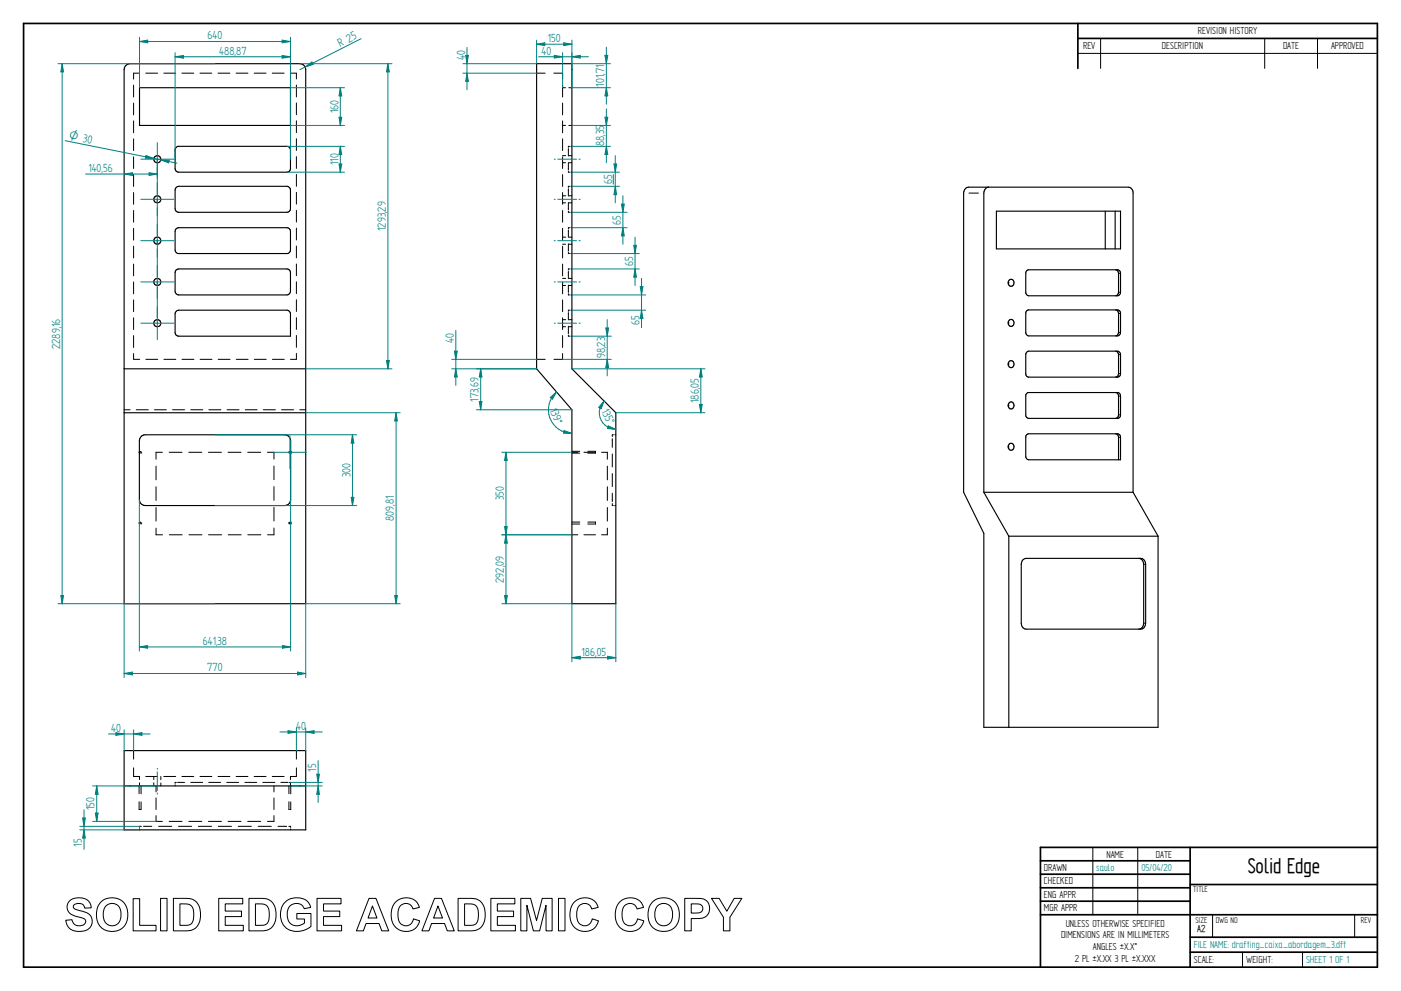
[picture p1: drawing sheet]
<svg xmlns="http://www.w3.org/2000/svg" width="420mm" height="297mm" viewBox="0 0 420 297" stroke-linecap="round" stroke-linejoin="round" font-family="sans-serif">
<g fill="none" stroke="#000" stroke-width=".51">
<path d="M7.1 7h405.8v282.9h-405.8zM323.1 7v13.5M323.1 11.5h89.8M311.9 258h44.9M356.8 254v35.9M412.9 254h-101v35.9M311.9 262h44.9M311.9 266.1h44.9M311.9 270.1h44.9M311.9 274.2h101M356.8 265.1h56.1M356.8 280.9h56.1"/>
<path d="M356.8 285.4h56.1"/>
</g>
<g fill="none" stroke="#000" stroke-width=".3">
<path d="M323.1 16h89.8M329.9 11.5v9M379.1 11.5v9M395 11.5v9M40 25.5v3.6M40 30.9v3.5M40 36.2v3.6M41.8 21.9h-1.8v1.8M43.7 21.9h3.5M49.1 21.9h3.6M54.5 21.9h3.6M59.9 21.9h3.6"/>
<path d="M65.4 21.9h3.5M70.8 21.9h3.5M76.2 21.9h3.6M81.6 21.9h3.6M87 21.9h1.9v1.8M88.9 25.5v3.5M88.9 30.9v3.5M88.9 36.2v3.6M160.9 21.9h2.5M166 21.9h2.7v1.8M168.7 25.5v3.6M168.7 30.9v3.5"/>
<path d="M168.7 36.2v3.6M168.7 26.3h.8M168.7 37.6h.8M170.5 26.3h.9M170.5 37.6h.9M40 41.6v3.5M40 47v3.5M40 52.3v3.6M40 57.7v3.5M88.9 41.6v3.5M88.9 46.9v3.6M88.9 52.3v3.5"/>
<path d="M88.9 57.7v3.5M168.7 41.6v3.5M168.7 47v3.5M168.7 52.3v3.6M168.7 57.7v3.5M168.7 46.7h.9M168.7 48.8h.8M168.7 58.7h.9M170.4 44.5v2.3M170.4 48.7v2.2M170.4 51.3v.3h.3M170.4 56.6v2.2"/>
<path d="M170.5 48.8h.9M170.6 46.7h.8M170.6 58.7h.8M170.8 43.9h-.4v.3M170.8 55.8h-.4v.4M171.1 51.6h.3M171.2 43.9h.2M171.2 55.8h.2M290.5 57.9h2.8M40 63.1v3.5M40 68.4v3.6M40 73.8v3.5"/>
<path d="M40 79.2v3.5M88.9 63v3.5M88.9 68.4v3.5M88.9 73.7v3.6M88.9 79.1v3.5M168.7 63.1v3.5M168.7 68.4v3.6M168.7 73.8v3.5M168.7 79.2v3.5M168.7 60.8h.8M168.7 71.1h.9M168.7 73.2h.8"/>
<path d="M170.4 60.7v2.2M170.4 63.3v.3h.3M170.4 68.9v2.2M170.4 73.1v2.2M170.4 75.6v.4h.3M170.5 60.8h.9M170.5 73.2h.9M170.6 71.1h.8M170.8 68.2h-.4v.3M171.1 76h.3M171.1 63.6h.3M171.2 68.2h.2"/>
<path d="M40 84.5v3.6M40 89.9v3.5M40 95.2v3.6M88.9 84.5v3.5M88.9 89.8v3.5M88.9 95.2v3.5M168.7 84.5v3.6M168.7 89.9v3.5M168.7 95.2v3.6M168.7 83.4h.9M168.7 85.6h.8M168.7 95.8h.9"/>
<path d="M168.7 97.9h.8M170.4 81.3v2.2M170.4 85.4v2.2M170.4 88v.4h.3M170.4 93.7v2.2M170.4 97.8v2.2M170.5 85.6h.9M170.5 97.9h.9M170.6 83.4h.8M170.6 95.8h.8M170.8 80.6h-.4v.3M170.8 93h-.4v.3"/>
<path d="M171.1 88.4h.3M171.2 80.6h.2M171.2 93h.2M335.5 81.9h.2M335.5 93.9h.2M335.5 87.6h.2M335.5 99.6h.2M40 100.6v3.5M40 106v1.7h1.9M43.7 107.7h3.6M49.1 107.7h3.6M54.6 107.7h3.5"/>
<path d="M60 107.7h3.5M65.4 107.7h3.6M70.8 107.7h3.6M76.2 107.7h3.6M81.7 107.7h3.5M88.9 100.5v3.6M88.9 105.9v1.8h-1.8M160.9 107.7h2.5M168.7 106v1.7h-2.6M168.7 100.6v3.5M170.4 100.4v.4h.3M171.1 100.8h.3"/>
<path d="M335.5 106.3h.2M335.5 118.7h.2M335.5 112h.2M37.2 122.8h1.8M40.9 122.8h3.5M41.8 135.3h.1M41.8 135.3l.1 .5M42.1 135.3l.1 .5M42.2 135.8h.1M46.3 122.8h3.6M46.8 139.7v4.1M48.7 135.6h-1.9v2"/>
<path d="M50.7 135.6h3.9M51.7 122.8h3.6M56.6 135.6h3.9M57.2 122.8h3.6M62.5 135.6h3.9M62.6 122.8h3.6M68.1 122.8h3.6M68.4 135.6h3.9M73.5 122.8h3.6M74.3 135.6h3.8M79 122.8h3.5M80.2 135.6h1.9v2"/>
<path d="M82.1 139.7v4.1M84.4 122.8h3.6M86.7 135.3h.1M86.7 135.3v.5M86.7 135.8h.1M87 135.3h.1M87.1 135.8h.1M87.1 135.3v.5M89.9 122.8h1.8M171.4 135.6h1.8M171.4 135.8h2.4M171.4 135.3h2.4"/>
<path d="M175 135.6h3.5M176.2 135.3h2.3v.1M178.5 135.6v.2h-2.3M180.3 135.6h1.8v2M182.1 139.7v4.1M183.6 131.5v2.6M183.6 136.1v3.9M183.9 130.3h-.3v.6M184.3 130.3h.3M335.5 131.1h.2M335.5 124.3h.2M41.8 156.5h.1"/>
<path d="M41.8 156.5l.1 .5M42.1 156.5l.1 .5M42.2 157h.1M46.8 145.9v4.1M46.8 152.1v4.1M46.8 158.3v2h1.9M82.1 145.8v4.1M82.1 152.1v4M82.1 158.2v2.1h-1.9M86.7 156.5h.1M86.7 156.5v.5M86.7 157h.1"/>
<path d="M87 156.5h.1M87.1 157h.1M87.1 156.5v.5M171.4 157.1h2.4M171.4 156.5h2.4M176.2 156.5h2.3v.1M178.5 156.8v.3h-2.3M182.1 158.3v2h-1.8M182.1 145.9v4.1M182.1 152.1v4.1M183.6 141.9v3.9M183.6 147.8v2.5"/>
<path d="M183.6 150.9v.6h.3M184.3 151.5h.3M50.8 160.3h3.8M56.6 160.3h3.9M62.5 160.3h3.9M68.4 160.3h3.9M74.3 160.3h3.9M171.4 160.3h1.8M175 160.3h3.5M343 169.1h.2M343.1 186.8h.2M40 225v2.5"/>
<path d="M40 230.1v2.6h1.8v.9M41.7 235.5v2.4M41.8 234.6v.9M42.3 235.5v2.4M43.7 232.7h3.5M46.1 232.7v.9M46.1 234.6v.9M46.8 235.5v1.8M46.8 239.1v3.5M48.2 232.7v1M48.2 234.7v.8M49.1 232.7h3.6"/>
<path d="M52.5 235.2v.3M52.9 234.5h-.4v.3M53.3 234.5h2M54.5 232.7h3.6M57.2 234.5h3.5M59.9 232.7h3.6M62.6 234.5h3.5M65.4 232.7h3.5M68 234.5h3.5M70.8 232.7h3.5M73.4 234.5h3.6M76.2 232.7h3.6"/>
<path d="M78.8 234.5h3.6M81.6 232.7h3.6M82.1 235.5v1.8M82.1 239.1v3.5M84.2 234.5h2.2M86.6 235.5v2.4M86.7 234.5h.4M87.1 232.7v.9M87.1 234.6v.9M87.2 235.5v2.4M88.9 225v2.5M88.9 230.1v2.6h-1.9"/>
<path d="M41.7 240.3v2.3h.2M41.8 248.4v.3M42.3 240.3v2.3h-.2M42.4 247.6h-.6v.3M43 247.6h2.5M46.8 244.4v1.8h1.9M47.5 247.6h4M50.7 246.2h3.9M53.5 247.6h3.9M56.6 246.2h3.9M59.5 247.6h3.9M62.5 246.2h3.9"/>
<path d="M65.4 247.6h4M68.4 246.2h3.9M71.4 247.6h4M74.3 246.2h3.8M77.4 247.6h3.9M82.1 244.4v1.8h-1.9M83.4 247.6h2.5M86.6 247.6h.5v.4M86.6 240.3l.1 2.3M87.1 248.4v.3M87.2 240.3v2.3h-.2M327.6 254v20.2"/>
<path d="M341.1 254v20.2M363.5 274.2v6.7M406.1 274.2v6.7M372.5 285.4v4.5M390.5 285.4v4.5"/>
</g>
<g fill="none" stroke="#000" stroke-width=".34">
<path d="M37.5 19.8l.9-.6 .6-.1h50.9a1.76 1.76 0 0 1 1.8 1.8v160h-54.5v-160zM160.9 19.1h10.5v91.4l13.2 13.2v57.2h-13.2v-58.1l-10.5-12.3zM41.8 26.3h45.3v11.3h-45.3zM52.8 44.2l.8-.3h32.4a1.08 1.08 0 0 1 1.1 1v5.6a1.08 1.08 0 0 1-1.1 1.1h-32.4a1.08 1.08 0 0 1-1.1-1.1v-5.6zM52.8 56.2l.8-.4h32.4a1.17 1.17 0 0 1 1.1 1.1v5.7a1.08 1.08 0 0 1-1.1 1h-32.4a1.08 1.08 0 0 1-1.1-1v-5.7zM296.4 56.1a1.59 1.59 0 0 0-1.5 1.8v89.6M52.8 68.5l.8-.3h32.4a1.08 1.08 0 0 1 1.1 1.1v5.6a1.08 1.08 0 0 1-1.1 1.1h-32.4a1.08 1.08 0 0 1-1.1-1.1v-5.6zM298.7 63.3h37.2v11.3h-37.2zM331.3 63.3v11.3M334.3 63.3v11.3M52.8 80.9l.8-.3h32.4a1.08 1.08 0 0 1 1.1 1.1v5.6a1.17 1.17 0 0 1-1.1 1.1h-32.4a1.17 1.17 0 0 1-1.1-1.1v-5.6zM52.8 93.3l.8-.3h32.4a1.17 1.17 0 0 1 1.1 1v6.8h-33.5a1.08 1.08 0 0 1-1.1-1.1v-5.7z"/>
<path d="M302.3 84.3v.9M302.3 84.3a.91 .91 0 0 1 1.3-.5 .91 .91 0 0 1 .3 1.3 .82 .82 0 0 1-.8 .7 .82 .82 0 0 1-.8-.7M302.3 84.3v.8M302.3 96.4v.8M302.3 96.4a.91 .91 0 0 1 1.3-.6 .91 .91 0 0 1 .3 1.4 .82 .82 0 0 1-.8 .6 .82 .82 0 0 1-.8-.6M307.8 81.2l.6-.3h26.7a.96 .96 0 0 1 .8 1v5.7a1.04 1.04 0 0 1-.8 1h-26.7a1.04 1.04 0 0 1-.9-1v-5.7zM307.8 93.2l.6-.3h26.7a.96 .96 0 0 1 .8 1v5.7a1.04 1.04 0 0 1-.8 1.1h-26.7a1.04 1.04 0 0 1-.9-1.1v-5.7zM334.4 80.9a.95 .95 0 0 1 .9 1v5.7a1.02 1.02 0 0 1-.9 1M334.4 92.9a.95 .95 0 0 1 .9 1v5.7a1.02 1.02 0 0 1-.9 1.1M37.2 110.5h54.5M302.3 108.7v.9M302.3 108.8a.91 .91 0 0 1 1.3-.6 .91 .91 0 0 1 .3 1.4 .83 .83 0 0 1-.8 .6 .83 .83 0 0 1-.8-.6"/>
<path d="M302.3 108.8v.8M307.8 105.6l.6-.4h26.7a1.04 1.04 0 0 1 .8 1.1v5.7a.96 .96 0 0 1-.8 1h-26.7a.96 .96 0 0 1-.9-1v-5.7zM307.8 117.9l.6-.3h26.7a.96 .96 0 0 1 .8 1.1v5.6a.96 .96 0 0 1-.8 1.1h-26.7a.96 .96 0 0 1-.9-1.1v-5.6zM334.4 105.2a1.02 1.02 0 0 1 .9 1.1v5.7a.95 .95 0 0 1-.9 1M334.4 117.6a.95 .95 0 0 1 .9 1.1v5.6a.95 .95 0 0 1-.9 1.1M37.2 123.7h54.5M42.5 130.6l1-.3h41.8a1.76 1.76 0 0 1 1.8 1.8v17.7a1.76 1.76 0 0 1-1.8 1.7h-41.8a1.76 1.76 0 0 1-1.7-1.7v-17.7l.1-.6zM302.3 121.1v.8M302.3 121.1a.91 .91 0 0 1 1.3-.5 .91 .91 0 0 1 .3 1.3 .83 .83 0 0 1-.8 .7 .83 .83 0 0 1-.8-.7M302.3 133.5v.8M302.3 133.5a.95 .95 0 0 1 1.5-.4 .95 .95 0 0 1-.1 1.5 .8 .8 0 0 1-.8 .3 .8 .8 0 0 1-.6-.6M307.8 130.3l.6-.3h26.7a.96 .96 0 0 1 .8 1.1v6.7h-27.5a1.04 1.04 0 0 1-.9-1.1v-5.6z"/>
<path d="M334.4 130a.95 .95 0 0 1 .9 1.1v6.7M294.9 147.5h44.8M294.9 147.5l7.5 13.2M339.7 147.5v-89.6a1.67 1.67 0 0 0-1.5-1.8h-47.8a1.65 1.65 0 0 0-1.5 1.8v89.6l6 12.4v58.1h52.3v-57.3M339.7 147.5l7.5 13.2M302.4 160.7h44.8M302.4 160.7v57.3M306.7 167.7l.9-.4h34.4a1.59 1.59 0 0 1 1.5 1.8v17.7a1.7 1.7 0 0 1-1.5 1.8h-34.4a1.59 1.59 0 0 1-1.4-1.8v-17.7zM341.4 167.3a1.59 1.59 0 0 1 1.5 1.8v17.7a1.69 1.69 0 0 1-1.5 1.8M37.2 225h54.5v23.7h-54.5zM37.2 235.5h54.5"/>
<circle cx="47.2" cy="47.7" r="1.06"/>
<circle cx="47.2" cy="59.7" r="1.05"/>
<circle cx="47.2" cy="72.1" r="1.06"/>
<circle cx="47.2" cy="84.5" r="1.06"/>
<circle cx="47.2" cy="96.8" r="1.06"/>
</g>
<path d="M91.7 123.7h28.3M118.3 178.5h.8l-.4 2.4zM91.7 180.9h28.3" fill="none" stroke="#008080" stroke-width=".3"/>
<path d="M118.3 178.5h.8l-.4 2.4z" fill="#008080"/>
<path d="M118.7 123.7l.4 2.5h-.8z" fill="none" stroke="#008080" stroke-width=".3"/>
<path d="M118.7 123.7l.4 2.5h-.8z" fill="#008080"/>
<path d="M17.4 19.1h47M18.6 19.1l.4 2.4h-.8zM118.7 123.7v57.2M17.4 180.9h47" fill="none" stroke="#008080" stroke-width=".3"/>
<path d="M18.6 19.1l.4 2.4h-.8z" fill="#008080"/>
<path d="M18.2 178.5h.8l-.4 2.4z" fill="none" stroke="#008080" stroke-width=".3"/>
<path d="M18.2 178.5h.8l-.4 2.4z" fill="#008080"/>
<path d="M18.6 19.1v161.8M37.2 180.9v22.2M91.7 180.9v22.2M37.2 201.8l2.5-.4v.9z" fill="none" stroke="#008080" stroke-width=".3"/>
<path d="M37.2 201.8l2.5-.4v.9z" fill="#008080"/>
<path d="M89.2 201.4l2.5 .4-2.5 .5z" fill="none" stroke="#008080" stroke-width=".3"/>
<path d="M89.2 201.4l2.5 .4-2.5 .5z" fill="#008080"/>
<path d="M64.4 130.3h42.5M64.4 151.5h42.5M105.3 149.1h.8l-.4 2.4zM37.2 201.8h54.5" fill="none" stroke="#008080" stroke-width=".3"/>
<path d="M105.3 149.1h.8l-.4 2.4z" fill="#008080"/>
<path d="M105.7 130.3l.4 2.5h-.8z" fill="none" stroke="#008080" stroke-width=".3"/>
<path d="M105.7 130.3l.4 2.5h-.8z" fill="#008080"/>
<path d="M87.1 132.1v63M105.7 130.3v21.2M41.8 149.8v45.3M41.8 193.9l2.4-.4v.8z" fill="none" stroke="#008080" stroke-width=".3"/>
<path d="M41.8 193.9l2.4-.4v.8z" fill="#008080"/>
<path d="M84.7 193.5l2.4 .4-2.4 .4z" fill="none" stroke="#008080" stroke-width=".3"/>
<path d="M84.7 193.5l2.4 .4-2.4 .4z" fill="#008080"/>
<path d="M41.8 193.9h45.3M171.4 180.9v17.4M171.4 197.1l2.5-.4v.8zM184.6 180.9v17.4" fill="none" stroke="#008080" stroke-width=".3"/>
<path d="M171.4 197.1l2.5-.4v.8z" fill="#008080"/>
<path d="M182.2 196.7l2.4 .4-2.4 .4z" fill="none" stroke="#008080" stroke-width=".3"/>
<path d="M182.2 196.7l2.4 .4-2.4 .4z" fill="#008080"/>
<path d="M150.5 160.3h20.9M151.3 178.5h.8l-.4 2.4zM150.5 180.9h20.9M171.4 197.1h13.2" fill="none" stroke="#008080" stroke-width=".3"/>
<path d="M151.3 178.5h.8l-.4 2.4z" fill="#008080"/>
<path d="M151.7 160.3l.4 2.5h-.8z" fill="none" stroke="#008080" stroke-width=".3"/>
<path d="M151.7 160.3l.4 2.5h-.8z" fill="#008080"/>
<g fill="none" stroke="#008080" stroke-width=".3">
<path d="M42.2 47.7h9.9M42.2 59.7h9.9M47.2 42.8v59M166.2 47.7h.3M166.2 59.7h.3M167.2 47.7h5.6M167.2 59.7h5.6M173.6 47.7h.3M173.6 59.7h.3M42.2 72.1h9.9M166.2 72.1h.3M167.2 72.1h5.6"/>
<path d="M173.6 72.1h.3M42.2 84.5h9.9M42.2 96.9h9.9M166.2 84.5h.3M166.2 96.9h.3M167.2 84.5h5.6M167.2 96.9h5.6M173.6 84.5h.3M173.6 96.9h.3M142.8 110.5h18.1M82 135.6h9.9M86.9 130.6v9.9"/>
<path d="M142.8 122.8h28.6M143.7 120.4h.8l-.4 2.4zM151.7 160.3v20.6"/>
</g>
<path d="M143.7 120.4h.8l-.4 2.4z" fill="#008080"/>
<path d="M144.1 110.5l.4 2.5h-.8z" fill="none" stroke="#008080" stroke-width=".3"/>
<path d="M144.1 110.5l.4 2.5h-.8z" fill="#008080"/>
<path d="M144.1 110.5v12.3M171.4 110.5h39.9M184.6 123.7h26.7M209.7 121.2h.8l-.4 2.5z" fill="none" stroke="#008080" stroke-width=".3"/>
<path d="M209.7 121.2h.8l-.4 2.5z" fill="#008080"/>
<path d="M210.1 110.5l.4 2.5h-.8z" fill="none" stroke="#008080" stroke-width=".3"/>
<path d="M210.1 110.5l.4 2.5h-.8z" fill="#008080"/>
<path d="M135.4 110.5h25.5M135.4 107.7h25.5M136.7 110.5l.4 2.5h-.9zM210.1 110.5v13.2" fill="none" stroke="#008080" stroke-width=".3"/>
<path d="M136.7 110.5l.4 2.5h-.9z" fill="#008080"/>
<path d="M136.2 105.2h.9l-.4 2.5z" fill="none" stroke="#008080" stroke-width=".3"/>
<path d="M136.2 105.2h.9l-.4 2.5z" fill="#008080"/>
<path d="M89.9 19.1h27.6M136.7 99v16.5M91.7 110.5h25.8M115.9 108h.8l-.4 2.5z" fill="none" stroke="#008080" stroke-width=".3"/>
<path d="M115.9 108h.8l-.4 2.5z" fill="#008080"/>
<path d="M116.3 19.1l.4 2.4h-.8z" fill="none" stroke="#008080" stroke-width=".3"/>
<path d="M116.3 19.1l.4 2.4h-.8z" fill="#008080"/>
<path d="M116.3 19.1v91.4M138.8 19.1h22.1M138.8 21.9h22.1M140 21.9l.4 2.5h-.8z" fill="none" stroke="#008080" stroke-width=".3"/>
<path d="M140 21.9l.4 2.5h-.8z" fill="#008080"/>
<path d="M139.6 16.6h.8l-.4 2.5z" fill="none" stroke="#008080" stroke-width=".3"/>
<path d="M139.6 16.6h.8l-.4 2.5z" fill="#008080"/>
<path d="M140 14.2v12.7M150.4 135.6h21M151.3 157.8h.8l-.4 2.5zM150.4 160.3h21" fill="none" stroke="#008080" stroke-width=".3"/>
<path d="M151.3 157.8h.8l-.4 2.5z" fill="#008080"/>
<path d="M151.7 135.6l.4 2.4h-.8z" fill="none" stroke="#008080" stroke-width=".3"/>
<path d="M151.7 135.6l.4 2.4h-.8z" fill="#008080"/>
<path d="M151.7 135.6v24.7M87.1 234.5h9.5M87.2 235.5h9.4M95.4 235.5l.4 2.5h-.8z" fill="none" stroke="#008080" stroke-width=".3"/>
<path d="M95.4 235.5l.4 2.5h-.8z" fill="#008080"/>
<path d="M95 232h.8l-.4 2.5z" fill="none" stroke="#008080" stroke-width=".3"/>
<path d="M95 232h.8l-.4 2.5z" fill="#008080"/>
<path d="M27.8 235.5h19M95.4 228v12.5M27.8 246.2h19M28.6 243.7h.8l-.4 2.5z" fill="none" stroke="#008080" stroke-width=".3"/>
<path d="M28.6 243.7h.8l-.4 2.5z" fill="#008080"/>
<path d="M29 235.5l.4 2.5h-.8z" fill="none" stroke="#008080" stroke-width=".3"/>
<path d="M29 235.5l.4 2.5h-.8z" fill="#008080"/>
<path d="M29 235.5v10.7M23.9 248.7h17.9M23.9 247.6h17.9M25.2 248.7l.4 2.5h-.8z" fill="none" stroke="#008080" stroke-width=".3"/>
<path d="M25.2 248.7l.4 2.5h-.8z" fill="#008080"/>
<path d="M24.8 245.2h.8l-.4 2.4z" fill="none" stroke="#008080" stroke-width=".3"/>
<path d="M24.8 245.2h.8l-.4 2.4z" fill="#008080"/>
<path d="M160.9 12v7.1M160.9 13.3l2.4-.5v.9zM171.4 12v7.1M47.2 230.3v.2M47.2 231.3v5.6M47.2 237.7v.3M25.2 242.7v11.9" fill="none" stroke="#008080" stroke-width=".3"/>
<path d="M160.9 13.3l2.4-.5v.9z" fill="#008080"/>
<path d="M169 12.8l2.4 .5-2.4 .4z" fill="none" stroke="#008080" stroke-width=".3"/>
<path d="M169 12.8l2.4 .5-2.4 .4z" fill="#008080"/>
<path d="M41.8 11.2v15.1M41.8 12.4l2.5-.4v.8zM87.1 11.2v15.1M160.9 13.3h10.5" fill="none" stroke="#008080" stroke-width=".3"/>
<path d="M41.8 12.4l2.5-.4v.8z" fill="#008080"/>
<path d="M84.6 12l2.5 .4-2.5 .4z" fill="none" stroke="#008080" stroke-width=".3"/>
<path d="M84.6 12l2.5 .4-2.5 .4z" fill="#008080"/>
<path d="M41.8 12.4h45.3M87.1 26.3h16.2M87.1 37.6h16.2M102 26.3l.4 2.4h-.8z" fill="none" stroke="#008080" stroke-width=".3"/>
<path d="M102 26.3l.4 2.4h-.8z" fill="#008080"/>
<path d="M101.6 35.1h.8l-.4 2.5z" fill="none" stroke="#008080" stroke-width=".3"/>
<path d="M101.6 35.1h.8l-.4 2.5z" fill="#008080"/>
<path d="M102 26.3v11.3M86 43.9h17.3M86 51.6h17.3M102 43.9l.4 2.4h-.8z" fill="none" stroke="#008080" stroke-width=".3"/>
<path d="M102 43.9l.4 2.4h-.8z" fill="#008080"/>
<path d="M101.6 49.1h.8l-.4 2.5z" fill="none" stroke="#008080" stroke-width=".3"/>
<path d="M101.6 49.1h.8l-.4 2.5z" fill="#008080"/>
<path d="M52.5 15.8v31.9M52.5 17l2.5-.4v.8zM87.1 15.8v31.9M102 43.9v7.7" fill="none" stroke="#008080" stroke-width=".3"/>
<path d="M52.5 17l2.5-.4v.8z" fill="#008080"/>
<path d="M84.6 16.6l2.5 .4-2.5 .4z" fill="none" stroke="#008080" stroke-width=".3"/>
<path d="M84.6 16.6l2.5 .4-2.5 .4z" fill="#008080"/>
<path d="M52.5 17h34.6M168.7 15.8v10.5M171.4 15.8v10.5M171.4 17l2.5-.4v.8z" fill="none" stroke="#008080" stroke-width=".3"/>
<path d="M171.4 17l2.5-.4v.8z" fill="#008080"/>
<path d="M166.2 16.6l2.5 .4-2.5 .4z" fill="none" stroke="#008080" stroke-width=".3"/>
<path d="M166.2 16.6l2.5 .4-2.5 .4z" fill="#008080"/>
<path d="M108.2 11.6l-18.3 9.3M161.5 17h14.9M91.5 20.1l2-1.5 .4 .7z" fill="none" stroke="#008080" stroke-width=".3"/>
<path d="M91.5 20.1l2-1.5 .4 .7z" fill="#008080"/>
<path d="M37.2 218.7v6.3M40 218.7v6.3M40 220l2.5-.4v.8z" fill="none" stroke="#008080" stroke-width=".3"/>
<path d="M40 220l2.5-.4v.8z" fill="#008080"/>
<path d="M34.8 219.6l2.4 .4-2.4 .4z" fill="none" stroke="#008080" stroke-width=".3"/>
<path d="M34.8 219.6l2.4 .4-2.4 .4z" fill="#008080"/>
<path d="M32.5 220h12.5M86.4 219l2.5 .4-2.5 .4zM88.9 218.1v6.9M91.7 218.1v6.9" fill="none" stroke="#008080" stroke-width=".3"/>
<path d="M86.4 219l2.5 .4-2.5 .4z" fill="#008080"/>
<path d="M91.7 219.4l2.4-.4v.8z" fill="none" stroke="#008080" stroke-width=".3"/>
<path d="M91.7 219.4l2.4-.4v.8z" fill="#008080"/>
<path d="M19.6 42.2l33.4 6.7M48.2 47.9l2.5 .1-.2 .8zM83.9 219.4h12.7" fill="none" stroke="#008080" stroke-width=".3"/>
<path d="M48.2 47.9l2.5 .1-.2 .8z" fill="#008080"/>
<path d="M43.8 46.6l2.3 .9-2.5-.1z" fill="none" stroke="#008080" stroke-width=".3"/>
<path d="M43.8 46.6l2.3 .9-2.5-.1z" fill="#008080"/>
<path d="M171.4 19.1h11.6M181.4 16.6h.8l-.4 2.5zM171.4 26.3h11.6" fill="none" stroke="#008080" stroke-width=".3"/>
<path d="M181.4 16.6h.8l-.4 2.5z" fill="#008080"/>
<path d="M181.8 26.3l.4 2.4h-.8z" fill="none" stroke="#008080" stroke-width=".3"/>
<path d="M181.8 26.3l.4 2.4h-.8z" fill="#008080"/>
<path d="M181.8 14.1v17.1M171.4 37.6h11.6M181.4 35.1h.8l-.4 2.5zM171.4 43.9h11.6" fill="none" stroke="#008080" stroke-width=".3"/>
<path d="M181.4 35.1h.8l-.4 2.5z" fill="#008080"/>
<path d="M181.8 43.9l.4 2.4h-.8z" fill="none" stroke="#008080" stroke-width=".3"/>
<path d="M181.8 43.9l.4 2.4h-.8z" fill="#008080"/>
<path d="M181.8 32.6v16.2M171.4 51.6h14.3M171.4 55.8h14.3M183.9 52.3v2.9M184.1 49.1h.8l-.5 2.5z" fill="none" stroke="#008080" stroke-width=".3"/>
<path d="M184.1 49.1h.8l-.5 2.5z" fill="#008080"/>
<path d="M184.4 55.8l.5 2.5h-.8z" fill="none" stroke="#008080" stroke-width=".3"/>
<path d="M184.4 55.8l.5 2.5h-.8z" fill="#008080"/>
<path d="M184.4 46.7v14.1M168.7 107.7h14.6M171.4 100.8h11.9M182 107.7l.5 2.5h-.9z" fill="none" stroke="#008080" stroke-width=".3"/>
<path d="M182 107.7l.5 2.5h-.9z" fill="#008080"/>
<path d="M181.6 98.3h.9l-.5 2.5z" fill="none" stroke="#008080" stroke-width=".3"/>
<path d="M181.6 98.3h.9l-.5 2.5z" fill="#008080"/>
<path d="M171.4 63.6h16.6M171.4 68.2h16.6M186.3 61.2h.9l-.5 2.4zM182 95.8v16.8" fill="none" stroke="#008080" stroke-width=".3"/>
<path d="M186.3 61.2h.9l-.5 2.4z" fill="#008080"/>
<path d="M186.7 68.2l.5 2.5h-.9z" fill="none" stroke="#008080" stroke-width=".3"/>
<path d="M186.7 68.2l.5 2.5h-.9z" fill="#008080"/>
<path d="M186.7 58.7v14.5M171.4 76h20.2M190 73.5h.8l-.4 2.5zM171.4 80.6h20.2" fill="none" stroke="#008080" stroke-width=".3"/>
<path d="M190 73.5h.8l-.4 2.5z" fill="#008080"/>
<path d="M190.4 80.6l.4 2.5h-.8z" fill="none" stroke="#008080" stroke-width=".3"/>
<path d="M190.4 80.6l.4 2.5h-.8z" fill="#008080"/>
<path d="M190.4 71.1v14.5M171.4 88.4h22.2M171.4 93h22.2M191.9 85.9h.8l-.4 2.5z" fill="none" stroke="#008080" stroke-width=".3"/>
<path d="M191.9 85.9h.8l-.4 2.5z" fill="#008080"/>
<path d="M192.3 93l.4 2.5h-.8z" fill="none" stroke="#008080" stroke-width=".3"/>
<path d="M192.3 93l.4 2.5h-.8z" fill="#008080"/>
<path d="M44.7 51.8l2.5 .4-2.5 .4zM47.2 47.7v5.7M192.3 83.4v14.8" fill="none" stroke="#008080" stroke-width=".3"/>
<path d="M44.7 51.8l2.5 .4-2.5 .4z" fill="#008080"/>
<path d="M37.2 52.2l2.5-.4v.8z" fill="none" stroke="#008080" stroke-width=".3"/>
<path d="M37.2 52.2l2.5-.4v.8z" fill="#008080"/>
<path d="M25.7 52.2h21.5M165 119.1l1.8-1.6-1.2 2.1z" fill="none" stroke="#008080" stroke-width=".3"/>
<path d="M165 119.1l1.8-1.6-1.2 2.1z" fill="#008080"/>
<path d="M169.1 129l2.3 .9-2.4-.1z" fill="none" stroke="#008080" stroke-width=".3"/>
<path d="M169.1 129l2.3 .9-2.4-.1z" fill="#008080"/>
<path d="M166.8 117.5a7.1 7.1 0 0 0-2 7.8 7.1 7.1 0 0 0 6.6 4.6M181.1 120.2l-.9 2.3-.7-.4z" fill="none" stroke="#008080" stroke-width=".3"/>
<path d="M181.1 120.2l-.9 2.3-.7-.4z" fill="#008080"/>
<path d="M182.3 127.6l2.3 1.1-2.5-.3z" fill="none" stroke="#008080" stroke-width=".3"/>
<path d="M182.3 127.6l2.3 1.1-2.5-.3z" fill="#008080"/>
<path d="M181.1 120.2a5 5 0 0 0-1.1 5.4 5 5 0 0 0 4.6 3.1" fill="none" stroke="#008080" stroke-width=".3"/>
<g fill="none" stroke="#000" stroke-width=".3">
<path d="M20.8 270.1a4.4 4.4 0 0 1 6.2 .5l.3 1.5-1.9 .1a1.85 1.85 0 0 0-1.6-1.4 1.85 1.85 0 0 0-1.8 .9 1.97 1.97 0 0 0 2.1 1.2 3.5 3.5 0 0 1 3.5 3.3 3.2 3.2 0 0 1-3.9 2.9 3.5 3.5 0 0 1-4-3.3l1.9-.2a2.21 2.21 0 0 0 1.8 1.8 2.21 2.21 0 0 0 2.3-1 1.24 1.24 0 0 0-1.5-1.4 4.6 4.6 0 0 1-3.9-2.3l-.2-1.3zM30.3 270.3a4.8 4.8 0 0 1 5.6-.7 4.8 4.8 0 0 1 2.4 5.2 4.8 4.8 0 0 1-5.6 4.3 4.8 4.8 0 0 1-3.7-6l.4-1.4zM31.7 271.6a2.71 2.71 0 0 1 3.2-.5 2.71 2.71 0 0 1 1.4 3 2.74 2.74 0 0 1-2.7 3.4 2.74 2.74 0 0 1-2.7-3.4l.2-1.2zM39.9 269.3h2v8h4.9v1.7h-6.9zM48.1 269.2h2v9.8h-2zM52 269.2h3.6a4.2 4.2 0 0 1 4.5 5 4.1 4.1 0 0 1-4.4 4.8h-3.7zM53.9 270.9a4.6 4.6 0 0 1 3.4 .5 4.9 4.9 0 0 1-.2 5.6l-1 .3h-2.2zM65.6 269.2h7.2v1.7h-5.3v2.1h4.9v1.7h-4.9v2.6h5.4v1.7h-7.3zM74.6 269.2h3.6a4.2 4.2 0 0 1 4.6 5 4.1 4.1 0 0 1-4.5 4.8h-3.7zM76.6 270.9a4.6 4.6 0 0 1 3.4 .5 4.9 4.9 0 0 1-.2 5.6l-1.1 .3h-2.1zM85.3 270.5a5.2 5.2 0 0 1 7.2 0l.6 1.4-1.9 .4a2.69 2.69 0 0 0-3.3-1.4 2.69 2.69 0 0 0-1.8 3.1 3 3 0 0 0 1.6 3.2 3 3 0 0 0 3.6-.6v-1.2h-2.3v-1.6h4.2v3.8a5.8 5.8 0 0 1-8.3-.5 5.8 5.8 0 0 1 .4-6.6zM95 269.2h7.2v1.7h-5.2v2.1h4.9v1.7h-4.9v2.6h5.4v1.7h-7.4z"/>
<path d="M110.6 269.2h2.1l3.8 9.8h-2l-.9-2.2h-3.9l-.8 2.2h-2.1zM111.7 271.5l1.3 3.6h-2.7zM118.5 270.4a4.2 4.2 0 0 1 7.2 1.5l-1.9 .5a2.29 2.29 0 0 0-2.7-1.6 2.29 2.29 0 0 0-1.8 2.6 3.3 3.3 0 0 0 1.6 3.9 2.25 2.25 0 0 0 3.1-1.9l1.8 .6a4.4 4.4 0 0 1-5.1 3.1 4.4 4.4 0 0 1-3.4-4.9l.2-1.9zM130.3 269.2h2l3.9 9.8h-2.1l-.8-2.2h-3.9l-.8 2.2h-2.1zM131.3 271.5l1.3 3.6h-2.6zM137.3 269.2h3.6a4.2 4.2 0 0 1 4.6 5 4.1 4.1 0 0 1-4.5 4.8h-3.7zM139.3 270.9a4.6 4.6 0 0 1 3.4 .5 4.9 4.9 0 0 1-.2 5.6l-1.1 .3h-2.1zM147.2 269.2h7.1v1.7h-5.2v2.1h4.9v1.7h-4.9v2.6h5.4v1.7h-7.3zM156.1 269.2h3l1.7 6.7 1.8-6.7h2.9v9.8h-1.8v-7.7l-1.9 7.7h-1.9l-1.9-7.7-.1 7.7h-1.8zM167.4 269.2h2v9.8h-2zM172.1 270.4a4.2 4.2 0 0 1 7.2 1.5l-1.9 .5a2.29 2.29 0 0 0-2.7-1.6 2.29 2.29 0 0 0-1.8 2.6 3.3 3.3 0 0 0 1.6 3.9 2.25 2.25 0 0 0 3-1.9l1.9 .6a4.4 4.4 0 0 1-5.1 3.1 4.4 4.4 0 0 1-3.4-4.9l.2-1.9zM185.7 270.4a4.2 4.2 0 0 1 7.2 1.5l-1.9 .5a2.29 2.29 0 0 0-2.7-1.6 2.29 2.29 0 0 0-1.8 2.6 3.3 3.3 0 0 0 1.6 3.9 2.25 2.25 0 0 0 3-1.9l1.9 .6a4.4 4.4 0 0 1-5.1 3.1 4.4 4.4 0 0 1-3.5-4.9l.3-1.9z"/>
<path d="M195.6 270.3a4.8 4.8 0 0 1 5.6-.7 4.8 4.8 0 0 1 2.4 5.2 4.8 4.8 0 0 1-5.6 4.3 4.8 4.8 0 0 1-3.7-6l.4-1.4zM197 271.6a2.71 2.71 0 0 1 3.3-.5 2.71 2.71 0 0 1 1.3 3 2.74 2.74 0 0 1-2.6 3.4 2.74 2.74 0 0 1-2.7-3.4l.1-1.2zM205.3 269.2h3.1a3.6 3.6 0 0 1 4.1 1.8 3.1 3.1 0 0 1-3.5 4.3h-1.8v3.7h-1.9zM207.2 270.9a4 4 0 0 1 3.2 .5 1.43 1.43 0 0 1 0 1.7 1.43 1.43 0 0 1-1.6 .5h-1.6zM213.3 269.2h2.3l2.3 3.9 2.2-3.9h2.3l-3.6 5.7v4.1h-1.9v-4.1z"/>
</g>
<text font-size="7.1" x="374.1" y="261.7">Solid Edge</text>
<g font-size="4" fill="#008080">
<text x="62.2" y="11.8">640</text>
<text x="65.7" y="16.4">488,87</text>
<text x="102" y="14.1" transform="rotate(-27 102 14.1)">R 25</text>
<text x="162.3" y="16.4">40</text>
<text x="164.2" y="12.7">150</text>
<text x="139.4" y="18" transform="rotate(-90 139.4 18)">40</text>
<text x="181.1" y="26" transform="rotate(-90 181.1 26)">101,71</text>
<text x="101.4" y="34" transform="rotate(-90 101.4 34)">160</text>
<text x="181.1" y="43.9" transform="rotate(-90 181.1 43.9)">88,35</text>
<text x="26.5" y="51.6">140,56</text>
<text x="101.4" y="49.5" transform="rotate(-90 101.4 49.5)">110</text>
<text x="183.6" y="55.2" transform="rotate(-90 183.6 55.2)">65</text>
<text x="115.7" y="69.2" transform="rotate(-90 115.7 69.2)">1293,29</text>
<text x="186.1" y="67.4" transform="rotate(-90 186.1 67.4)">65</text>
<text x="189.8" y="79.8" transform="rotate(-90 189.8 79.8)">65</text>
<text x="191.7" y="97.3" transform="rotate(-90 191.7 97.3)">65</text>
<text x="18" y="104.6" transform="rotate(-90 18 104.6)">2289,16</text>
<text x="136.1" y="102.8" transform="rotate(-90 136.1 102.8)">40</text>
<text x="181.4" y="107.4" transform="rotate(-90 181.4 107.4)">98,23</text>
<text x="143.5" y="120.4" transform="rotate(-90 143.5 120.4)">173,69</text>
<text x="164.8" y="122.8" transform="rotate(69 164.8 122.8)">139°</text>
<text x="180.2" y="123.2" transform="rotate(64 180.2 123.2)">135°</text>
<text x="209.5" y="120.8" transform="rotate(-90 209.5 120.8)">186,05</text>
<text x="105.1" y="143" transform="rotate(-90 105.1 143)">300</text>
<text x="151" y="150" transform="rotate(-90 151 150)">350</text>
<text x="118.1" y="156.1" transform="rotate(-90 118.1 156.1)">809,81</text>
<text x="151" y="174.6" transform="rotate(-90 151 174.6)">292,09</text>
<text x="60.8" y="193.3">641,38</text>
<text x="174.3" y="196.5">186,05</text>
<text x="62.1" y="201.2">770</text>
<text x="33.4" y="219.4">40</text>
<text x="88.8" y="218.8">40</text>
<text x="94.7" y="231.3" transform="rotate(-90 94.7 231.3)">15</text>
<text x="28.4" y="242.8" transform="rotate(-90 28.4 242.8)">150</text>
<text x="24.6" y="253.7" transform="rotate(-90 24.6 253.7)">15</text>
</g>
<text font-size="3.8" fill="#008080" x="20.5" y="41.7" transform="rotate(11 20.5 41.7)">O 30</text>
<g font-size="3.4">
<text x="359.1" y="10.3">REVISION HISTORY</text>
<text x="324.7" y="14.8">REV</text>
<text x="348.3" y="14.8">DESCRIPTION</text>
<text x="384.6" y="14.8">DATE</text>
<text x="399" y="14.8">APPROVED</text>
<text x="331.7" y="257">NAME</text>
<text x="346.5" y="257">DATE</text>
<text x="313" y="261">DRAWN</text>
<text x="313" y="265">CHECKED</text>
<text x="313" y="269.1">ENG APPR</text>
<text x="313" y="273.1">MGR APPR</text>
<text x="318.1" y="281.3">DIMENSIONS ARE IN MILLIMETERS</text>
<text x="319.5" y="277.7">UNLESS OTHERWISE SPECIFIED</text>
<text x="358.9" y="279.4">A2</text>
<text x="327.6" y="284.8">ANGLES ±X.X°</text>
<text x="322.2" y="288.3">2 PL ±X.XX 3 PL ±X.XXX</text>
<text x="357.9" y="288.6">SCALE:</text>
<text x="373.6" y="288.6">WEIGHT:</text>
</g>
<g font-size="3.4" fill="#008080">
<text x="328.7" y="261.1">saulo</text>
<text x="342.2" y="261.1">05/04/20</text>
<text x="357.9" y="284.2">FILE NAME: drafting_caixa_abordagem_3.dft</text>
<text x="391.5" y="288.7">SHEET 1 OF 1</text>
</g>
<g font-size="2.9">
<text x="357.7" y="267.4">TITLE</text>
<text x="358.4" y="276.5">SIZE</text>
<text x="364.5" y="276.5">DWG NO</text>
<text x="408" y="276.5">REV</text>
</g>
</svg>
